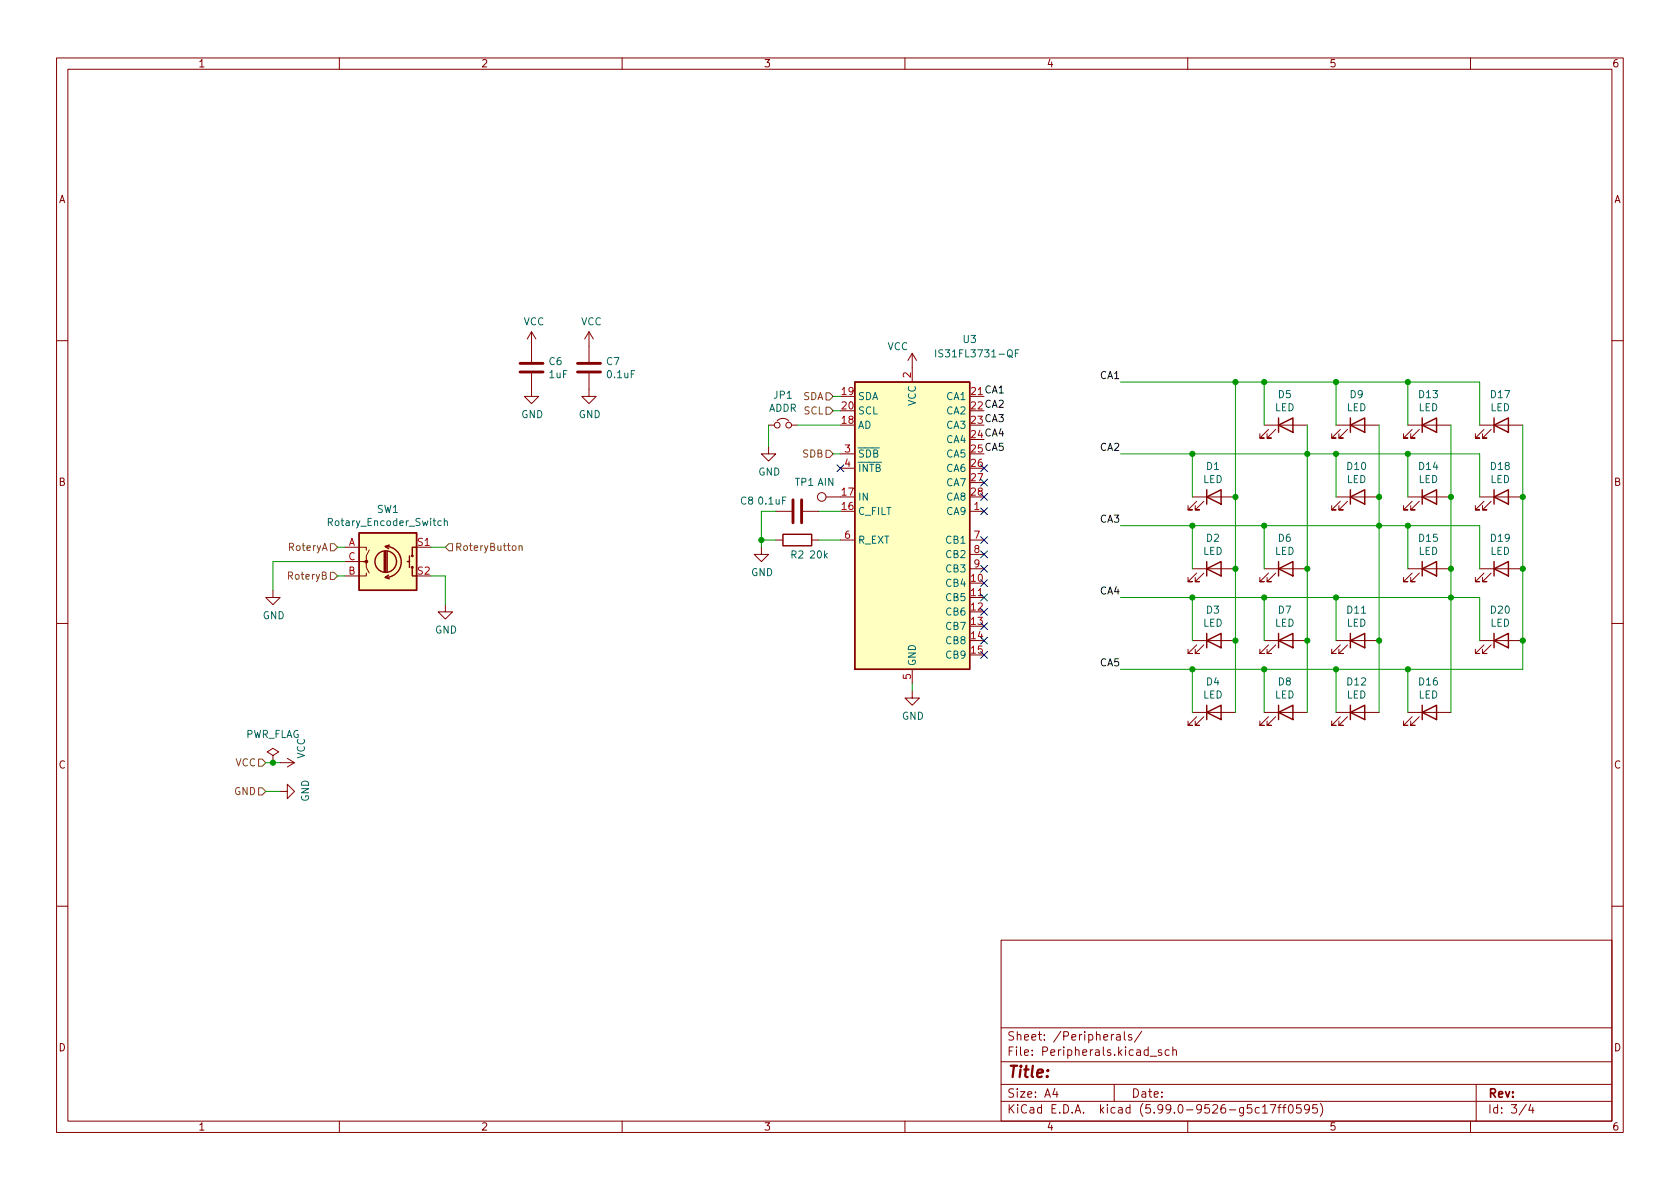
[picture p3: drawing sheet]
<svg xmlns="http://www.w3.org/2000/svg" width="297mm" height="210mm" viewBox="0 0 297 210" stroke-linecap="round" stroke-linejoin="round" font-family="sans-serif">
<g fill="none" stroke="#840000" stroke-width=".18">
<path d="M10 10.2h277v190.1h-277zM12 12.2h273v186.1h-273zM60 10.2v2M110 10.2v2M160 10.2v2M210 10.2v2M260 10.2v2M94 58.7l-.8 1.2M94 58.7v5.3M94 58.7l.7 1.2M104.1 58.7l-.7 1.2M104.1 58.7v5.3"/>
<path d="M104.1 58.7l.8 1.2M10 60.2h2M94 66v4.1h1.2l-1.2 1.3-1.3-1.3h1.3M104.1 66v4.1h1.3l-1.3 1.3-1.2-1.3h1.2M135.9 79v1.3h1.3l-1.3 1.2-1.3-1.2h1.3M135.9 75.2h1M137.4 74.4a1.45 1.45 0 0 1 2.1 0M140 75.2h1M161.3 62.5v5.1M161.3 62.5l-.8 1.2M161.3 62.5l.8 1.2M223.5 75.2h7.6"/>
<path d="M224.3 75.9l-1.5 1.6h.7h-.7v-.8M225.6 75.9l-1.6 1.6h.8h-.8v-.8M236.2 75.2h7.6M237 75.9l-1.5 1.6h.7h-.7v-.8M238.3 75.9l-1.6 1.6h.8h-.8v-.8M248.9 75.2h7.6M249.7 75.9l-1.5 1.6h.7h-.7v-.8M251 75.9l-1.6 1.6h.8h-.8v-.8M261.6 75.2h7.6M262.4 75.9l-1.5 1.6h.7h-.7v-.8M263.7 75.9l-1.6 1.6h.8h-.8v-.8M285 60.2h2"/>
<path d="M61 96.8h3.8v.5M61 99.3h3.8v1l.5 1M65.3 97.3l-.5 1v1h-.5M134.6 96.8v1.2h1.3l-1.3 1.3-1.3-1.3h1.3M137.2 90.4h2.8M137.2 95.5h1.2M142 90.4h2.8M143.5 95.5h1.3M146 87.9h2.6M148.6 80.3h2.5M148.6 82.8h2.5M148.6 95.5h2.5"/>
<path d="M171.4 90.4h2.6M171.4 95.5h2.6M171.4 98h2.6M210.8 87.9h7.6M211.6 88.6l-1.5 1.6h.7h-.7v-.8M212.9 88.6l-1.6 1.6h.8h-.8v-.8M236.2 87.9h7.6M237 88.6l-1.5 1.6h.7h-.7v-.8M238.3 88.6l-1.6 1.6h.8h-.8v-.8M248.9 87.9h7.6M249.7 88.6l-1.5 1.6h.7h-.7v-.8M251 88.6l-1.6 1.6h.8h-.8v-.8"/>
<path d="M261.6 87.9h7.6M262.4 88.6l-1.5 1.6h.7h-.7v-.8M263.7 88.6l-1.6 1.6h.8h-.8v-.8M10 110.2h2M48.3 104.4v1.3h1.2l-1.2 1.2-1.3-1.2h1.3M64.8 101.3v.5h-3.8M78.7 106.9v1.3h1.3l-1.3 1.3-1.2-1.3h1.2M161.3 118.4v2.5M171.4 105.7h2.6M171.4 100.6h2.6M210.8 100.6h7.6M210.8 113.3h7.6"/>
<path d="M211.6 101.3l-1.5 1.6h.7h-.7v-.8M211.6 114l-1.5 1.6h.7h-.7v-.8M212.9 101.3l-1.6 1.6h.8h-.8v-.8M212.9 114l-1.6 1.6h.8h-.8v-.8M223.5 100.6h7.6M223.5 113.3h7.6M224.3 114l-1.5 1.6h.7h-.7v-.8M224.3 101.3l-1.5 1.6h.7h-.7v-.8M225.6 114l-1.6 1.6h.8h-.8v-.8M225.6 101.3l-1.6 1.6h.8h-.8v-.8M236.2 113.3h7.6M237 114l-1.5 1.6h.7h-.7v-.8"/>
<path d="M238.3 114l-1.6 1.6h.8h-.8v-.8M248.9 100.6h7.6M249.7 101.3l-1.5 1.6h.7h-.7v-.8M251 101.3l-1.6 1.6h.8h-.8v-.8M261.6 100.6h7.6M261.6 113.3h7.6M262.4 101.3l-1.5 1.6h.7h-.7v-.8M262.4 114l-1.5 1.6h.7h-.7v-.8M263.7 101.3l-1.6 1.6h.8h-.8v-.8M263.7 114l-1.6 1.6h.8h-.8v-.8M285 110.2h2M48.3 133.6l1-.6-1-.7-1.1 .7 1.1 .6v1.3"/>
<path d="M48.3 134.9h.1M49.5 139.9h1.3v-1.2l1.3 1.2-1.3 1.3v-1.3M49.5 134.9h2.6M50.8 134.1l1.3 .8M52.1 134.9l-1.3 .7M161.3 122.2v1.2h1.3l-1.3 1.3-1.3-1.3h1.3M210.8 126h7.6M211.6 126.7l-1.5 1.6h.7h-.7v-.8M212.9 126.7l-1.6 1.6h.8h-.8v-.8M223.5 126h7.6M224.3 126.7l-1.5 1.6h.7h-.7v-.8M225.6 126.7l-1.6 1.6h.8h-.8v-.8"/>
<path d="M236.2 126h7.6M237 126.7l-1.5 1.6h.7h-.7v-.8M238.3 126.7l-1.6 1.6h.8h-.8v-.8M248.9 126h7.6M249.7 126.7l-1.5 1.6h.7h-.7v-.8M251 126.7l-1.6 1.6h.8h-.8v-.8M10 160.2h2M177 166.3h108v32h-108zM285 160.2h2M60 198.3v2M110 198.3v2M160 198.3v2"/>
<path d="M177 194.8h108M177 191.8h108M177 187.8h108M177 181.8h108M186.5 192.5l-.4 1h1M186.9 193v1M197 191.8v3M197.4 183h.6l.1 .9M198.1 183.3l-.5 .1a.29 .29 0 0 0-.2 .2 .29 .29 0 0 0 .2 .3h.5M198.8 182.4v1.3l.2 .2M200.1 183l-.4-.1-.2 .2 .1 .3 .5 .1v.4h-.6M201.9 182.4l-1.3 1.9"/>
<path d="M203.4 186.8h1.1M205.4 185.7l-.4-.1-.2 .2 .1 .3 .5 .1v.4h-.6M206.7 185.7l-.4-.1-.3 .3v.4l.1 .3h.6M207.4 185.8l.2-.2 .3 .1 .1 .9M207.4 185.1v1.5M210 198.3v2M222.6 195.9l-.4-.1-.3 .3v.4l.2 .3h.5M223.2 195.8l.4-.5v1.5M223.2 196.8h.9M224.6 195.3h1l-.7 1.5M225.9 195.8h.6M226.5 195.3l-.4 .2v1.3"/>
<path d="M226.8 195.8h.6M227.4 195.3l-.4 .2v1.3M228 195.4l.1-.1a.81 .81 0 0 1 .6 .7 .81 .81 0 0 1-.3 .8h-.1a.81 .81 0 0 1-.6-.6 .81 .81 0 0 1 .3-.8zM230 195.3h-.7l-.1 .7 .2-.1 .5 .1 .2 .2-.1 .5-.2 .1-.6-.1M231.5 196l-.3 .3-.4-.1-.2-.2 .2-.6 .4-.1 .2 .2a.99 .99 0 0 1-.3 1.3h-.3M232.9 195.3h-.8v.7l.2-.1 .5 .1 .1 .2v.5l-.3 .1-.5-.1M233.4 195.1a1.72 1.72 0 0 1 0 2.3M260 198.3v2M261 191.8v6.5M269.9 195.3l-1.3 1.9M270.6 195.3l-.3 1h.9M271 195.8v1"/>
<circle cx="137.4" cy="75.2" r=".51"/>
<circle cx="139.4" cy="75.2" r=".51"/>
<circle cx="145.3" cy="87.9" r=".76"/>
</g>
<g fill="#ffffc2" stroke="#ffffc2" stroke-width=".18">
<path d="M63.5 94.2h10.2v10.2h-10.2z"/>
<path d="M151.1 67.6h20.3v50.8h-20.3z"/>
</g>
<g fill="none" stroke="#840000" stroke-width=".25">
<path d="M151.1 67.6h20.3v50.8h-20.3zM226.1 75.2l2.5-1.3v2.5zM226.1 73.9v2.5M238.8 75.2l2.5-1.3v2.5zM238.8 73.9v2.5M251.5 75.2l2.5-1.3v2.5zM251.5 73.9v2.5M264.2 75.2l2.5-1.3v2.5zM264.2 73.9v2.5M63.5 94.2h10.2v10.2h-10.2zM67.9 97.5v3.6M68.2 97.5v3.6"/>
<path d="M68.2 96.6a2.74 2.74 0 0 1 2.7 2.8 2.74 2.74 0 0 1-2.7 2.7M68.5 97.5v3.6M68.8 96.4l-.7 .2 .6 .4M72 99.3h.4M72.4 98.3v2M73.7 96.8h-.8v1.5M138.4 94.5h5.1v2h-5.1zM213.4 87.9l2.5-1.3v2.5zM213.4 86.6v2.5M213.4 99.3v2.5M226.1 99.3v2.5M238.8 87.9l2.5-1.3v2.5z"/>
<path d="M238.8 86.6v2.5M251.5 87.9l2.5-1.3v2.5zM251.5 86.6v2.5M251.5 99.3v2.5M264.2 87.9l2.5-1.3v2.5zM264.2 86.6v2.5M264.2 99.3v2.5M68.7 101.7l-.6 .4 .7 .3M72.9 100.3v1.5h.8M213.4 100.6l2.5-1.3v2.5zM213.4 113.3l2.5-1.3v2.5zM213.4 112v2.5"/>
<path d="M226.1 113.3l2.5-1.3v2.5zM226.1 100.6l2.5-1.3v2.5zM226.1 112v2.5M238.8 113.3l2.5-1.3v2.5zM238.8 112v2.5M251.5 100.6l2.5-1.3v2.5zM264.2 100.6l2.5-1.3v2.5zM264.2 113.3l2.5-1.3v2.5zM264.2 112v2.5M213.4 126l2.5-1.3v2.5zM213.4 124.7v2.5M226.1 126l2.5-1.3v2.5z"/>
<path d="M226.1 124.7v2.5M238.8 126l2.5-1.3v2.5zM238.8 124.7v2.5M251.5 126l2.5-1.3v2.5zM251.5 124.7v2.5"/>
<circle cx="68.2" cy="99.3" r="1.9"/>
<circle cx="72.9" cy="98.3" r=".13"/>
<circle cx="72.9" cy="100.3" r=".13"/>
</g>
<circle cx="64.8" cy="99.3" r=".25" fill="#840000" stroke="#840000" stroke-width=".18"/>
<path d="M165.4 61.9v1.2M179.5 62.5h.4M180.1 61.9h-.6v1.2M78 92.2l-.3-.1-.3 .2 .1 .6h.5M78.6 92.2l.1-.1 .3 .1 .1 .7M78.6 91.7v1.2" fill="none" stroke="#006464" stroke-width=".18"/>
<path d="M91.9 65.8h4.1M91.9 64.3h4.1M102.1 65.8h4.1M102.1 64.3h4.1M140.2 88.4v4.1M141.7 88.4v4.1" fill="none" stroke="#840000" stroke-width=".51"/>
<path d="M146 69.5h.7l.6 .6-.6 .6h-.7zM146 72h.7l.6 .6-.6 .7h-.7zM146 79.6h.7l.6 .7-.6 .6h-.7zM58.4 96.1h.7l.6 .7-.6 .6h-.7zM79.4 96.1h.6v1.3h-.6l-.7-.6zM90.6 96.6l.2-.1 .4 .1v.5l-.1 .2h-.3l-.2-.1zM91.8 96.6l.2-.1 .3 .1v.7M91.8 96.5v.8M58.4 101.2h.7l.6 .6-.6 .7h-.7zM45.7 139.3h.7l.6 .6-.6 .7h-.7zM45.7 134.2h.7l.6 .7-.6 .6h-.7z" fill="none" stroke="#725600" stroke-width=".18"/>
<g fill="none" stroke="#009600" stroke-width=".18">
<path d="M135.9 75.2v3.8M141 75.2h7.6M147.3 72.6h1.3M147.3 70.1h1.3M198.1 67.6h63.5v7.6M218.4 67.6v58.4M223.5 67.6v7.6M231.1 75.2v50.8M236.2 67.6v7.6M243.8 75.2v50.8M248.9 67.6v7.6M256.5 75.2v50.8"/>
<path d="M269.2 75.2v43.2h-71.1M59.7 96.8h1.3M61 99.3h-12.7v5.1M76.2 96.8h2.5M134.6 95.5h2.6M137.2 90.4h-2.6v6.4M144.8 95.5h3.8M144.8 90.4h3.8M147.3 80.3h1.3M198.1 80.3h63.5v7.6M198.1 93h63.5v7.6M210.8 80.3v7.6"/>
<path d="M210.8 93v7.6M223.5 93v7.6M236.2 80.3v7.6M248.9 80.3v7.6M248.9 93v7.6M59.7 101.8h1.3M76.2 101.8h2.5v5.1M198.1 105.7h63.5v7.6M210.8 105.7v7.6M210.8 118.4v7.6M223.5 105.7v7.6M223.5 118.4v7.6"/>
<path d="M236.2 105.7v7.6M236.2 118.4v7.6M248.9 118.4v7.6M47 134.9h2.5M47 139.9h2.5M161.3 120.9v1.3"/>
</g>
<g fill="none" stroke="#000084" stroke-width=".18">
<path d="M148 82.2l1.2 1.2M149.2 82.2l-1.2 1.2M173.4 100l1.2 1.2M173.4 97.4l1.2 1.2M173.4 82.2l1.2 1.2M173.4 84.7l1.2 1.2M173.4 89.8l1.2 1.2M173.4 94.9l1.2 1.2M173.4 87.3l1.2 1.2M174.6 100l-1.2 1.2M174.6 97.4l-1.2 1.2M174.6 82.2l-1.2 1.2"/>
<path d="M174.6 84.7l-1.2 1.2M174.6 89.8l-1.2 1.2M174.6 94.9l-1.2 1.2M174.6 87.3l-1.2 1.2M173.4 102.5l1.2 1.2M173.4 107.6l1.2 1.2M173.4 110.1l1.2 1.2M173.4 112.7l1.2 1.2M173.4 115.2l1.2 1.2M173.4 105l1.2 1.3M174.6 102.5l-1.2 1.2M174.6 107.6l-1.2 1.2"/>
<path d="M174.6 110.1l-1.2 1.2M174.6 112.7l-1.2 1.2M174.6 115.2l-1.2 1.2M174.6 105l-1.2 1.3"/>
</g>
<g fill="#009600" stroke="#009600" stroke-width=".18">
<circle cx="210.8" cy="93" r=".46"/>
<circle cx="223.5" cy="93" r=".46"/>
<circle cx="231.1" cy="80.3" r=".46"/>
<circle cx="236.2" cy="80.3" r=".46"/>
<circle cx="218.4" cy="100.6" r=".46"/>
<circle cx="231.1" cy="100.6" r=".46"/>
<circle cx="134.6" cy="95.5" r=".46"/>
<circle cx="48.3" cy="134.9" r=".46"/>
<circle cx="223.5" cy="105.7" r=".46"/>
<circle cx="243.8" cy="87.9" r=".46"/>
<circle cx="243.8" cy="93" r=".46"/>
<circle cx="248.9" cy="93" r=".46"/>
<circle cx="256.5" cy="87.9" r=".46"/>
<circle cx="269.2" cy="87.9" r=".46"/>
<circle cx="256.5" cy="100.6" r=".46"/>
<circle cx="256.5" cy="105.7" r=".46"/>
<circle cx="269.2" cy="100.6" r=".46"/>
<circle cx="236.2" cy="105.7" r=".46"/>
<circle cx="236.2" cy="118.4" r=".46"/>
<circle cx="243.8" cy="113.3" r=".46"/>
<circle cx="248.9" cy="118.4" r=".46"/>
<circle cx="218.4" cy="113.3" r=".46"/>
<circle cx="223.5" cy="118.4" r=".46"/>
<circle cx="231.1" cy="113.3" r=".46"/>
<circle cx="269.2" cy="113.3" r=".46"/>
<circle cx="210.8" cy="118.4" r=".46"/>
<circle cx="218.4" cy="67.6" r=".46"/>
<circle cx="223.5" cy="67.6" r=".46"/>
<circle cx="210.8" cy="105.7" r=".46"/>
<circle cx="210.8" cy="80.3" r=".46"/>
<circle cx="218.4" cy="87.9" r=".46"/>
<circle cx="236.2" cy="67.6" r=".46"/>
<circle cx="248.9" cy="67.6" r=".46"/>
<circle cx="248.9" cy="80.3" r=".46"/>
</g>
<text font-size="2.8" fill="#840000" x="178" y="190.6">Title:</text>
<g font-size="2.1" fill="#840000">
<text x="178" y="184">Sheet: /Peripherals/</text>
<text x="178" y="186.7">File: Peripherals.kicad_sch</text>
<text x="178" y="196.9">KiCad E.D.A. kicad (5.99.0-9526-g5c17ff0595)</text>
<text x="178" y="194.1">Size: A4</text>
<text x="200" y="194.1">Date:</text>
<text x="263" y="194.1">Rev:</text>
<text x="263" y="196.9">Id: 3/4</text>
</g>
<g font-size="1.8" fill="#840000">
<text x="35" y="11.9">1</text>
<text x="85" y="11.9">2</text>
<text x="135" y="11.9">3</text>
<text x="185" y="11.9">4</text>
<text x="235" y="11.9">5</text>
<text x="285" y="11.9">6</text>
<text x="10.3" y="35.9">A</text>
<text x="285.3" y="35.9">A</text>
<text x="10.3" y="85.9">B</text>
<text x="285.3" y="85.9">B</text>
<text x="10.3" y="135.9">C</text>
<text x="285.3" y="135.9">C</text>
<text x="10.3" y="185.9">D</text>
<text x="285.3" y="185.9">D</text>
<text x="35" y="199.9">1</text>
<text x="85" y="199.9">2</text>
<text x="135" y="199.9">3</text>
<text x="185" y="199.9">4</text>
<text x="235" y="199.9">5</text>
<text x="285" y="199.9">6</text>
</g>
<g font-size="1.8" fill="#006464">
<text x="92.5" y="57.5">VCC</text>
<text x="102.7" y="57.5">VCC</text>
<text x="97.1" y="64.6">C6</text>
<text x="107.2" y="64.6">C7</text>
<text x="156.9" y="61.9">VCC</text>
<text x="166.3" y="63.2">IS31FL3731-QF</text>
<text x="170.3" y="60.6">U3</text>
<text x="97.1" y="66.9">1uF</text>
<text x="107.5" y="66.9">0.1uF</text>
<text x="136.9" y="70.5">JP1</text>
<text x="151.6" y="70.7">SDA</text>
<text x="161.9" y="71.8" transform="rotate(-90 161.9 71.8)">VCC</text>
<text x="167.4" y="70.7">CA1</text>
<text x="226" y="70.4">D5</text>
<text x="238.7" y="70.4">D9</text>
<text x="250.9" y="70.4">D13</text>
<text x="263.6" y="70.4">D17</text>
<text x="92.1" y="73.9">GND</text>
<text x="102.3" y="73.9">GND</text>
<text x="135.9" y="72.8">ADDR</text>
<text x="151.6" y="75.8">AD</text>
<text x="151.6" y="73.3">SCL</text>
<text x="167.4" y="73.3">CA2</text>
<text x="167.4" y="75.8">CA3</text>
<text x="225.4" y="72.7">LED</text>
<text x="238.1" y="72.7">LED</text>
<text x="250.8" y="72.7">LED</text>
<text x="263.5" y="72.7">LED</text>
<text x="151.6" y="80.9">~SDB</text>
<text x="151.6" y="83.4">~INTB</text>
<text x="167.4" y="78.4">CA4</text>
<text x="167.4" y="80.9">CA5</text>
<text x="167.4" y="83.4">CA6</text>
<text x="213.3" y="83.1">D1</text>
<text x="238.2" y="83.1">D10</text>
<text x="250.9" y="83.1">D14</text>
<text x="263.6" y="83.1">D18</text>
<text x="130.9" y="89.2">C8</text>
<text x="134.1" y="84.1">GND</text>
<text x="134.2" y="89.2">0.1uF</text>
<text x="140.6" y="85.9">TP1 AIN</text>
<text x="151.6" y="88.5">IN</text>
<text x="167.4" y="86">CA7</text>
<text x="167.4" y="88.5">CA8</text>
<text x="212.7" y="85.4">LED</text>
<text x="238.1" y="85.4">LED</text>
<text x="250.8" y="85.4">LED</text>
<text x="263.5" y="85.4">LED</text>
<text x="58.4" y="93">Rotary_Encoder_Switch</text>
<text x="66.7" y="90.7">SW1</text>
<text x="151.6" y="91.1">C_FILT</text>
<text x="167.4" y="91.1">CA9</text>
<text x="213.3" y="95.8">D2</text>
<text x="226" y="95.8">D6</text>
<text x="250.9" y="95.8">D15</text>
<text x="263.6" y="95.8">D19</text>
<text x="132.8" y="101.9">GND</text>
<text x="139.8" y="98.7">R2</text>
<text x="143.3" y="98.7">20k</text>
<text x="151.6" y="96.1">R_EXT</text>
<text x="167.4" y="96.1">CB1</text>
<text x="167.4" y="98.7">CB2</text>
<text x="167.4" y="101.2">CB3</text>
<text x="212.7" y="98.1">LED</text>
<text x="225.4" y="98.1">LED</text>
<text x="250.8" y="98.1">LED</text>
<text x="263.5" y="98.1">LED</text>
<text x="167.4" y="103.8">CB4</text>
<text x="167.4" y="106.3">CB5</text>
<text x="46.4" y="109.5">GND</text>
<text x="76.9" y="112">GND</text>
<text x="167.4" y="108.8">CB6</text>
<text x="167.4" y="111.4">CB7</text>
<text x="167.4" y="113.9">CB8</text>
<text x="212.7" y="110.8">LED</text>
<text x="213.3" y="108.5">D3</text>
<text x="225.4" y="110.8">LED</text>
<text x="226" y="108.5">D7</text>
<text x="238.1" y="110.8">LED</text>
<text x="238.2" y="108.5">D11</text>
<text x="263.5" y="110.8">LED</text>
<text x="263.6" y="108.5">D20</text>
<text x="161.9" y="117.9" transform="rotate(-90 161.9 117.9)">GND</text>
<text x="167.4" y="116.5">CB9</text>
<text x="212.7" y="123.5">LED</text>
<text x="213.3" y="121.2">D4</text>
<text x="225.4" y="123.5">LED</text>
<text x="226" y="121.2">D8</text>
<text x="238.1" y="123.5">LED</text>
<text x="238.2" y="121.2">D12</text>
<text x="250.8" y="123.5">LED</text>
<text x="250.9" y="121.2">D16</text>
<text x="43.3" y="130.5">PWR_FLAG</text>
<text x="159.5" y="127.3">GND</text>
<text x="53.9" y="134.2" transform="rotate(-90 53.9 134.2)">VCC</text>
<text x="54.6" y="141.8" transform="rotate(-90 54.6 141.8)">GND</text>
</g>
<g font-size="1.8" fill="#725600">
<text x="141.9" y="70.7">SDA</text>
<text x="142.1" y="73.3">SCL</text>
<text x="141.9" y="80.9">SDB</text>
<text x="51.2" y="97.4">RoteryA</text>
<text x="80.4" y="97.4">RoteryButton</text>
<text x="51.2" y="102.5">RoteryB</text>
<text x="41.6" y="135.5">VCC</text>
<text x="41.4" y="140.6">GND</text>
</g>
<g font-size="1.8" fill="#a90000">
<text x="148.9" y="69.8">19</text>
<text x="161" y="66.8" transform="rotate(-90 161 66.8)">2</text>
<text x="148.9" y="74.9">18</text>
<text x="148.9" y="72.4">20</text>
<text x="149.4" y="80">3</text>
<text x="149.4" y="82.5">4</text>
<text x="171.7" y="82.5">26</text>
<text x="148.9" y="87.6">17</text>
<text x="171.7" y="85.1">27</text>
<text x="171.7" y="87.6">28</text>
<text x="148.9" y="90.2">16</text>
<text x="149.4" y="95.2">6</text>
<text x="172.2" y="90.2">1</text>
<text x="172.2" y="95.2">7</text>
<text x="61.6" y="96.5">A</text>
<text x="61.6" y="101.6">B</text>
<text x="61.6" y="99.1">C</text>
<text x="73.8" y="96.5">S1</text>
<text x="73.8" y="101.6">S2</text>
<text x="172.2" y="97.8">8</text>
<text x="172.2" y="100.3">9</text>
<text x="171.7" y="102.9">10</text>
<text x="171.7" y="105.4">11</text>
<text x="171.7" y="107.9">12</text>
<text x="171.7" y="110.5">13</text>
<text x="171.7" y="113">14</text>
<text x="171.7" y="115.6">15</text>
<text x="161" y="120.1" transform="rotate(-90 161 120.1)">5</text>
</g>
<g font-size="1.8" fill="#0f0f0f">
<text x="171.7" y="69.8">21CA1</text>
<text x="194.6" y="67">CA1</text>
<text x="171.7" y="72.4">22CA2</text>
<text x="171.7" y="74.9">23CA3</text>
<text x="171.7" y="77.5">24CA4</text>
<text x="171.7" y="80">25CA5</text>
<text x="194.6" y="79.7">CA2</text>
<text x="194.6" y="92.4">CA3</text>
<text x="194.6" y="105.1">CA4</text>
<text x="194.6" y="117.8">CA5</text>
</g>
</svg>
